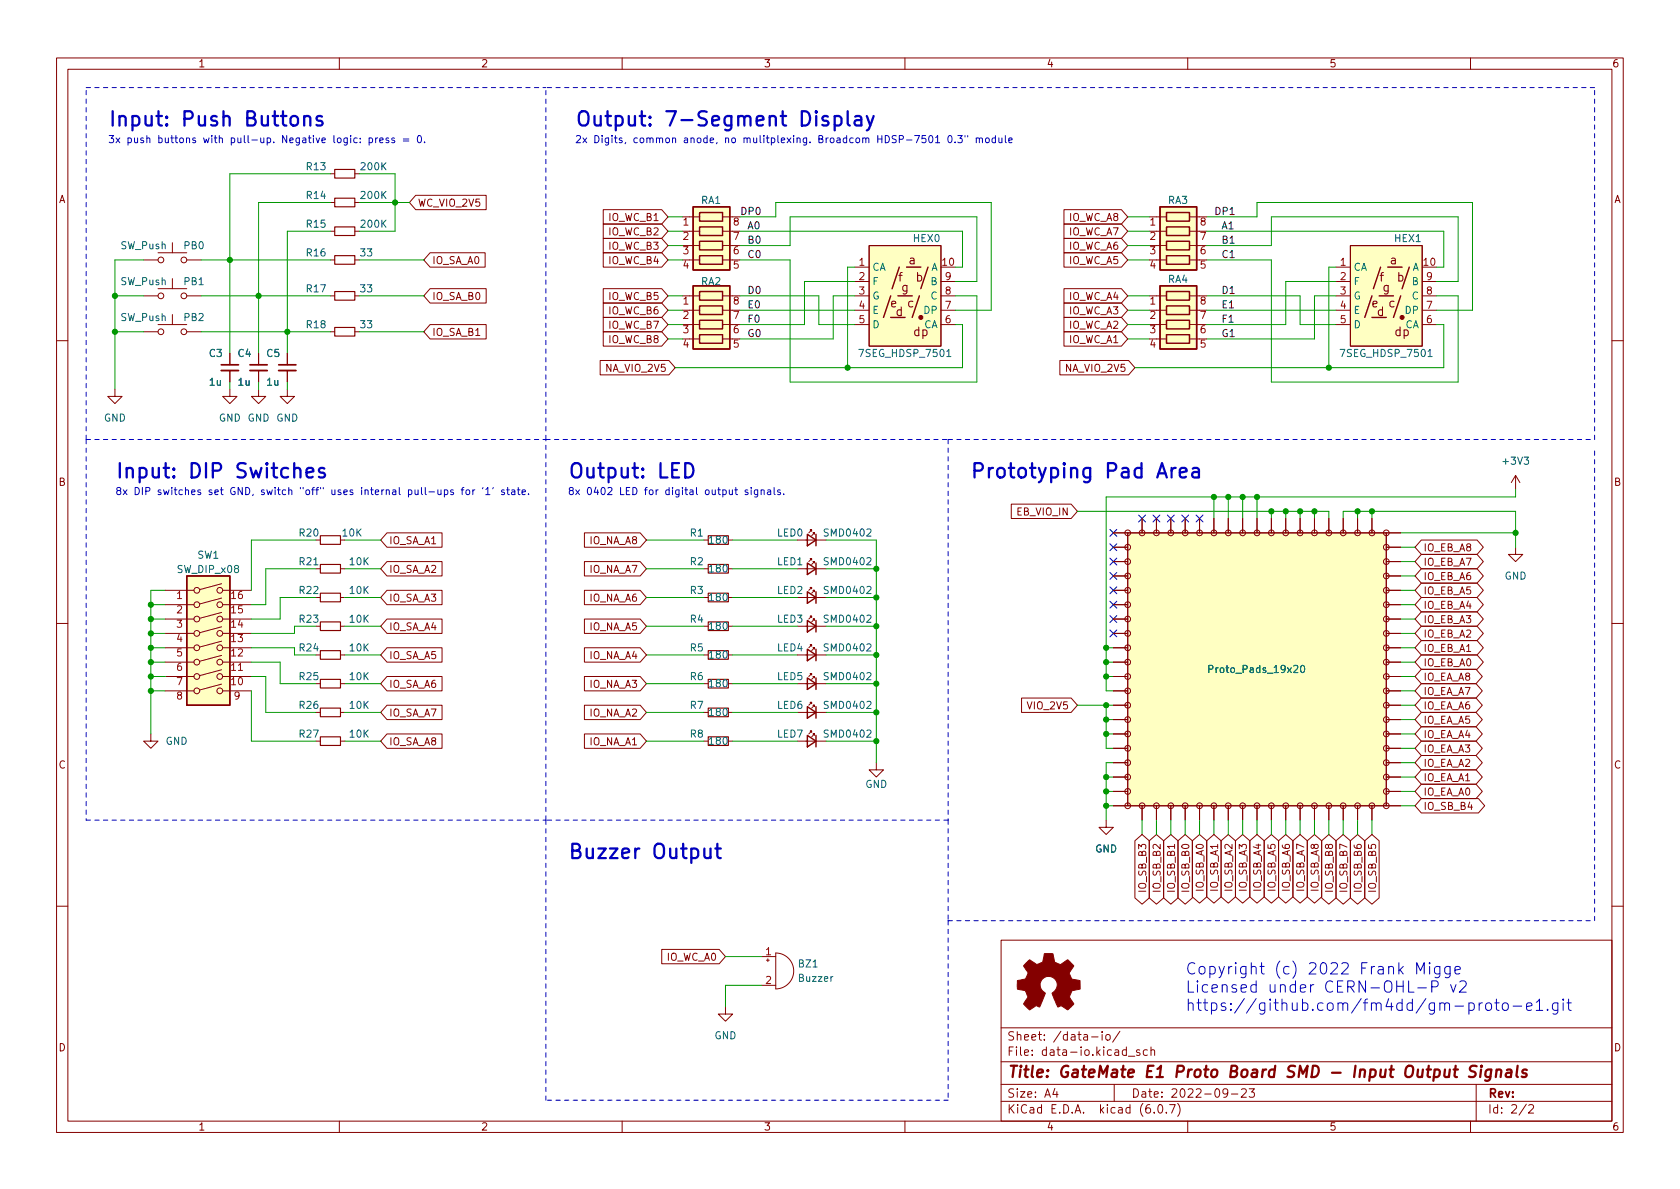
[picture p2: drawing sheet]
<svg xmlns="http://www.w3.org/2000/svg" width="297mm" height="210mm" viewBox="0 0 297 210" stroke-linecap="round" stroke-linejoin="round" font-family="sans-serif">
<g fill="none" stroke="#840000" stroke-width=".18">
<path d="M10 10.2h277v190.1h-277zM12 12.2h273v186.1h-273zM60 10.2v2M110 10.2v2M160 10.2v2M210 10.2v2M260 10.2v2M58.4 30.7h.8M58.4 35.8h.8M62.7 30.7h.8M62.7 35.8h.8M73.5 34.5h12.5v2.6h-12.5l-1.1-1.3z"/>
<path d="M106.7 39.6h10.3l1.1 1.3-1.1 1.3h-10.3zM106.7 37.1h10.3l1.1 1.2-1.1 1.3h-10.3zM121.9 38.3h1.8M127.8 38.3h1.7M188.1 39.6h10.2l1.1 1.3-1.1 1.3h-10.2zM188.1 37.1h10.2l1.1 1.2-1.1 1.3h-10.2zM204.5 38.3h1.7M210.3 38.3h1.8M25.4 46h2.5M25.4 52.3h2.5M25.4 58.7h2.5M27.9 57.4h5.1"/>
<path d="M27.9 44.7h5.1M27.9 51h5.1M30.5 42.9v1.8M30.5 49.3v1.7M30.5 55.6v1.8M33 46h2.6M33 52.3h2.6M33 58.7h2.6M58.4 46h.8M58.4 40.9h.8M58.4 52.3h.8M58.4 58.7h.8"/>
<path d="M62.7 46h.8M62.7 40.9h.8M62.7 52.3h.8M62.7 58.7h.8M76 44.7h9.8v2.5h-9.8l-1.1-1.2zM76 51h10v2.6h-10l-1.1-1.3zM76 57.4h10v2.5h-10l-1.1-1.2zM106.7 44.7h10.3l1.1 1.3-1.1 1.2h-10.3zM106.7 58.7h10.3l1.1 1.2-1.1 1.3h-10.3zM106.7 53.6h10.3l1.1 1.3-1.1 1.2h-10.3zM106.7 42.2h10.3l1.1 1.2-1.1 1.3h-10.3zM106.7 56.1h10.3l1.1 1.3-1.1 1.3h-10.3z"/>
<path d="M106.7 51h10.3l1.1 1.3-1.1 1.3h-10.3zM121.9 46h1.8M121.9 43.4h1.8M121.9 40.9h1.8M121.9 59.9h1.8M121.9 57.4h1.8M121.9 54.9h1.8M121.9 52.3h1.8M127.8 46h1.7M127.8 43.4h1.7M127.8 40.9h1.7M127.8 59.9h1.7"/>
<path d="M127.8 57.4h1.7M127.8 54.9h1.7M127.8 52.3h1.7M151.1 57.4h2.6M151.1 54.9h2.6M151.1 52.3h2.6M151.1 47.2h2.6M151.1 49.8h2.6M153.7 43.4h12.7v17.8h-12.7zM166.4 57.4h2.5M166.4 54.9h2.5M166.4 52.3h2.5"/>
<path d="M166.4 49.8h2.5M188.1 44.7h10.2l1.1 1.3-1.1 1.2h-10.2zM188.1 53.6h10.2l1.1 1.3-1.1 1.2h-10.2zM188.1 42.2h10.2l1.1 1.2-1.1 1.3h-10.2zM188.1 51h10.2l1.1 1.3-1.1 1.3h-10.2zM188.1 56.1h10.2l1.1 1.3-1.1 1.3h-10.2zM188.1 58.7h10.2l1.1 1.2-1.1 1.3h-10.2zM204.5 46h1.7M204.5 43.4h1.7M204.5 40.9h1.7M204.5 59.9h1.7M204.5 57.4h1.7"/>
<path d="M204.5 54.9h1.7M204.5 52.3h1.7M210.3 46h1.8M210.3 43.4h1.8M210.3 40.9h1.8M210.3 59.9h1.8M210.3 57.4h1.8M210.3 54.9h1.8M210.3 52.3h1.8M236.2 57.4h2.6M236.2 54.9h2.6M236.2 52.3h2.6"/>
<path d="M236.2 47.2h2.6M236.2 49.8h2.6M238.8 43.4h12.7v17.8h-12.7zM251.5 57.4h2.5M251.5 54.9h2.5M251.5 52.3h2.5M251.5 49.8h2.5M10 60.2h2M20.3 68.8v1.3h1.3l-1.3 1.3-1.3-1.3h1.3M40.6 68.8v1.3h1.3l-1.3 1.3-1.2-1.3h1.2M40.6 62.5v2M40.6 65.5v2.1"/>
<path d="M45.7 68.8v1.3h1.3l-1.3 1.3-1.3-1.3h1.3M45.7 62.5v2M45.7 65.5v2.1M50.8 68.8v1.3h1.3l-1.3 1.3-1.3-1.3h1.3M50.8 62.5v2M50.8 65.5v2.1M106.1 63.7h12.2l1.1 1.3-1.1 1.3h-12.2zM187.4 63.7h12.1l1.2 1.3-1.2 1.3h-12.1zM285 60.2h2M68.4 94.2h9.8v2.6h-9.8l-1.1-1.3zM68.4 99.3h9.8v2.5h-9.8l-1.1-1.2zM103.3 99.3h9.9l1.1 1.3-1.1 1.2h-9.9z"/>
<path d="M103.3 94.2h9.9l1.1 1.3-1.1 1.3h-9.9zM124.5 95.5h.7M128.8 95.5h.7M141 95.5h5M143.5 94v-.3h-.2h.2l-.5 .5M143.5 99.1v-.3h-.2h.2l-.5 .5M144 94.5v-.3h-.2h.2l-.5 .5M144 99.6v-.3h-.2h.2l-.5 .5M178.8 89.1h10.6l1.1 1.3-1.1 1.3h-10.6zM196.8 99.3h2.6M196.8 96.8h2.6M196.8 94.2h2.6"/>
<path d="M199.4 94.2h45.7v48.3h-45.7zM201.9 91.7v2.5M204.5 91.7v2.5M207 91.7v2.5M209.5 91.7v2.5M212.1 91.7v2.5M214.6 91.7v2.5M217.2 91.7v2.5M219.7 91.7v2.5M222.2 91.7v2.5M224.8 91.7v2.5M227.3 91.7v2.5"/>
<path d="M229.9 91.7v2.5M232.4 91.7v2.5M234.9 91.7v2.5M237.5 91.7v2.5M240 91.7v2.5M242.6 91.7v2.5M245.1 99.3h2.5M245.1 96.8h2.5M245.1 94.2h2.5M251.3 98h9.9l1.1 1.3-1.1 1.3h-9.9l-1.1-1.3zM251.3 95.5h9.9l1.1 1.3-1.1 1.2h-9.9l-1.1-1.2zM268 96.8v1.2h1.2l-1.2 1.3-1.3-1.3h1.3"/>
<path d="M268 84.1l-.8 1.2M268 84.1v2.5M268 84.1l.7 1.2M10 110.2h2M29.2 119.6h5.1M29.2 117.1h5.1M29.2 114.5h5.1M29.2 112h5.1M29.2 109.5h5.1M29.2 106.9h5.1M29.2 104.4h5.1M39.2 118.4l-3.9 1.1"/>
<path d="M39.2 115.9l-3.9 1M39.2 113.4l-3.9 1M39.2 110.8l-3.9 1.1M39.2 108.3l-3.9 1M39.2 105.8l-3.9 1M39.2 103.2l-3.9 1.1M39.4 119.6h5M39.4 117.1h5M39.4 114.5h5M39.4 112h5M39.4 109.5h5M39.4 106.9h5"/>
<path d="M39.4 104.4h5M55.9 115.8h.7M55.9 105.7h.7M55.9 100.6h.7M60.2 115.8h.8M60.2 105.7h.8M60.2 110.7h.8M60.2 100.6h.8M68.4 119.6h9.8v2.6h-9.8l-1.1-1.3zM68.4 114.5h9.8v2.6h-9.8l-1.1-1.3zM68.4 109.5h9.8v2.5h-9.8l-1.1-1.3zM68.4 104.4h9.8v2.5h-9.8l-1.1-1.2z"/>
<path d="M103.3 114.5h9.9l1.1 1.3-1.1 1.3h-9.9zM103.3 104.4h9.9l1.1 1.3-1.1 1.2h-9.9zM103.3 109.5h9.9l1.1 1.2-1.1 1.3h-9.9zM103.3 119.6h9.9l1.1 1.3-1.1 1.3h-9.9zM124.5 115.8h.7M124.5 105.7h.7M124.5 110.7h.7M124.5 100.6h.7M128.8 115.8h.7M128.8 105.7h.7M128.8 110.7h.7M128.8 100.6h.7"/>
<path d="M141 115.8h5M141 105.7h5M141 110.7h5M141 100.6h5M143.5 114.3v-.3h-.2h.2l-.5 .5M143.5 119.4v-.3h-.2h.2l-.5 .5M143.5 104.1v-.2h-.2h.2l-.5 .5M143.5 109.2v-.2h-.2h.2l-.5 .5M144 114.8v-.3h-.2h.2l-.5 .6M144 119.9v-.3h-.2h.2l-.5 .5M144 104.6v-.2h-.2h.2l-.5 .5M144 109.7v-.2h-.2h.2l-.5 .5"/>
<path d="M196.8 119.6h2.6M196.8 117.1h2.6M196.8 114.5h2.6M196.8 112h2.6M196.8 109.5h2.6M196.8 106.9h2.6M196.8 104.4h2.6M196.8 101.8h2.6M245.1 119.6h2.5M245.1 117.1h2.5M245.1 114.5h2.5M245.1 112h2.5"/>
<path d="M245.1 109.5h2.5M245.1 106.9h2.5M245.1 104.4h2.5M245.1 101.8h2.5M251.3 100.6h9.9l1.1 1.2-1.1 1.3h-9.9l-1.1-1.3zM251.3 105.7h9.9l1.1 1.2-1.1 1.3h-9.9l-1.1-1.3zM251.3 103.1h9.9l1.1 1.3-1.1 1.3h-9.9l-1.1-1.3zM251.3 115.8h9.9l1.1 1.3-1.1 1.3h-9.9l-1.1-1.3zM251.3 110.7h9.9l1.1 1.3-1.1 1.3h-9.9l-1.1-1.3zM251.3 118.4h9.7l1.1 1.2-1.1 1.3h-9.7l-1.1-1.3zM251.3 113.3h9.9l1.1 1.2-1.1 1.3h-9.9l-1.1-1.3zM251.3 108.2h9.9l1.1 1.3-1.1 1.2h-9.9l-1.1-1.2z"/>
<path d="M285 110.2h2M26.7 129.8v1.3h-1.3l1.3 1.2 1.2-1.2h-1.2M29.2 122.2h5.1M39.2 121l-3.9 1M39.4 122.2h5M55.9 131.1h.7M60.2 131.1h.8M60.2 126h.8M60.2 120.9h.8M68.4 129.8h9.8v2.5h-9.8l-1.1-1.2zM68.4 124.7h9.8v2.5h-9.8l-1.1-1.2zM103.3 129.8h9.9l1.1 1.3-1.1 1.2h-9.9z"/>
<path d="M103.3 124.7h9.9l1.1 1.3-1.1 1.2h-9.9zM124.5 131.1h.7M124.5 126h.7M124.5 120.9h.7M128.8 131.1h.7M128.8 126h.7M128.8 120.9h.7M141 131.1h5M141 126h5M141 120.9h5M143.5 129.5v-.2h-.2h.2l-.5 .5M143.5 124.5v-.3h-.2h.2l-.5 .5"/>
<path d="M144 130v-.2h-.2h.2l-.5 .5M144 125v-.3h-.2h.2l-.5 .5M154.9 134.9v1.2h1.3l-1.3 1.3-1.2-1.3h1.2M180.6 123.4h8.8l1.1 1.3-1.1 1.3h-8.8zM196.8 139.9h2.6M196.8 137.4h2.6M196.8 134.9h2.6M196.8 122.2h2.6M196.8 132.3h2.6M196.8 124.7h2.6M196.8 127.2h2.6M196.8 129.8h2.6"/>
<path d="M245.1 139.9h2.5M245.1 137.4h2.5M245.1 134.9h2.5M245.1 122.2h2.5M245.1 132.3h2.5M245.1 124.7h2.5M245.1 127.2h2.5M245.1 129.8h2.5M251.3 120.9h9.7l1.1 1.3-1.1 1.2h-9.7l-1.1-1.2zM251.3 131.1h9.7l1.1 1.2-1.1 1.3h-9.7l-1.1-1.3zM251.3 126h9.7l1.1 1.2-1.1 1.3h-9.7l-1.1-1.3zM251.3 136.1h9.7l1.1 1.3-1.1 1.3h-9.7l-1.1-1.3z"/>
<path d="M251.3 123.4h9.7l1.1 1.3-1.1 1.3h-9.7l-1.1-1.3zM251.3 133.6h9.7l1.1 1.3-1.1 1.2h-9.7l-1.1-1.2zM251.3 128.5h9.7l1.1 1.3-1.1 1.3h-9.7l-1.1-1.3zM251.3 138.7h9.7l1.1 1.2-1.1 1.3h-9.7l-1.1-1.3zM195.6 145v1.3h1.2l-1.2 1.3-1.3-1.3h1.3M196.8 142.5h2.6M200.7 148.7l1.2-1.1 1.3 1.1v10.1l-1.3 1.1-1.2-1.1zM201.9 142.5v2.5M203.2 148.7l1.3-1.1 1.2 1.1v10.1l-1.2 1.1-1.3-1.1zM204.5 142.5v2.5M205.7 148.7l1.3-1.1 1.3 1.1v10.1l-1.3 1.1-1.3-1.1zM207 142.5v2.5"/>
<path d="M208.3 148.7l1.2-1.1 1.3 1.1v10.1l-1.3 1.1-1.2-1.1zM209.5 142.5v2.5M210.8 148.7l1.3-1.1 1.3 1.1v9.9l-1.3 1.1-1.3-1.1zM212.1 142.5v2.5M213.4 148.7l1.2-1.1 1.3 1.1v9.9l-1.3 1.1-1.2-1.1zM214.6 142.5v2.5M215.9 148.7l1.3-1.1 1.2 1.1v9.9l-1.2 1.1-1.3-1.1zM217.2 142.5v2.5M218.4 148.7l1.3-1.1 1.3 1.1v9.9l-1.3 1.1-1.3-1.1zM219.7 142.5v2.5M221 148.7l1.2-1.1 1.3 1.1v9.9l-1.3 1.1-1.2-1.1zM222.2 142.5v2.5"/>
<path d="M223.5 148.7l1.3-1.1 1.3 1.1v9.9l-1.3 1.1-1.3-1.1zM224.8 142.5v2.5M226.1 148.7l1.2-1.1 1.3 1.1v9.9l-1.3 1.1-1.2-1.1zM227.3 142.5v2.5M228.6 148.7l1.3-1.1 1.2 1.1v9.9l-1.2 1.1-1.3-1.1zM229.9 142.5v2.5M231.1 148.7l1.3-1.1 1.3 1.1v9.9l-1.3 1.1-1.3-1.1zM232.4 142.5v2.5M233.7 148.7l1.2-1.1 1.3 1.1v10.1l-1.3 1.1-1.2-1.1zM234.9 142.5v2.5M236.2 148.7l1.3-1.1 1.3 1.1v10.1l-1.3 1.1-1.3-1.1zM237.5 142.5v2.5"/>
<path d="M238.8 148.7l1.2-1.1 1.3 1.1v10.1l-1.3 1.1-1.2-1.1zM240 142.5v2.5M241.3 148.7l1.3-1.1 1.2 1.1v10.1l-1.2 1.1-1.3-1.1zM242.6 142.5v2.5M245.1 142.5h2.5M251.3 141.2h10.1l1.1 1.3-1.1 1.3h-10.1l-1.1-1.3zM10 160.2h2M117 167.9h10.2l1.1 1.3-1.1 1.2h-10.2zM128.3 178v1.3h1.2l-1.2 1.3-1.3-1.3h1.3M134.6 169.2h2.6M134.6 174.2h2.6M135.5 169.8h.5"/>
<path d="M135.8 169.5v.5M137.2 168.5a3.2 3.2 0 0 1 3.1 3.2 3.2 3.2 0 0 1-3.1 3.2zM177 166.3h108v32h-108zM285 160.2h2M60 198.3v2M110 198.3v2M160 198.3v2M177 194.8h108M177 191.8h108M177 187.8h108M177 181.8h108M186.5 192.5l-.4 1h1"/>
<path d="M186.9 193v1M193 183.4h1.1M194.9 182.4v.2M194.9 182.9v1M195.6 183.1l.2-.2 .4 .2 .1 .5-.2 .3h-.3l-.2-.1zM197 191.8v3M198 182.4l-1.3 1.9M199.5 186.8h1.1M201.5 185.7l-.4-.1-.2 .2 .1 .3 .5 .1v.4h-.6M202.9 185.7l-.5-.1-.3 .3v.4l.2 .3h.6M203.5 185.8l.2-.2 .4 .1v.9M203.5 185.1v1.5"/>
<path d="M204.1 196.7v.1M204.9 195.4l.2-.1a.81 .81 0 0 1 .6 .7 .81 .81 0 0 1-.3 .8h-.2a.81 .81 0 0 1-.6-.6 .81 .81 0 0 1 .3-.8zM206.2 196.7v.1M206.8 195.3h1l-.7 1.5M208.2 195.1a1.72 1.72 0 0 1 0 2.3M210 198.3v2M217.1 193.2l-.3 .3h-.3l-.3-.3 .2-.6 .4-.1 .2 .2a.99 .99 0 0 1-.4 1.3h-.2M217.7 193.5h1.2M219.5 192.7l.6-.2 .2 .2 .1 .3-1 1h1M220.9 192.5h.9l-.5 .6 .4 .1v.7l-.2 .1h-.4l-.2-.1M260 198.3v2M261 191.8v6.5"/>
<path d="M269.9 195.3l-1.3 1.9M270.3 195.5l.6-.2 .2 .2 .1 .3-1 1h1"/>
<circle cx="28.4" cy="58.7" r=".51"/>
<circle cx="28.4" cy="46" r=".51"/>
<circle cx="28.4" cy="52.3" r=".51"/>
<circle cx="32.5" cy="58.7" r=".51"/>
<circle cx="32.5" cy="46" r=".51"/>
<circle cx="32.5" cy="52.3" r=".51"/>
<circle cx="199.4" cy="99.3" r=".51"/>
<circle cx="199.4" cy="96.8" r=".51"/>
<circle cx="199.4" cy="94.2" r=".51"/>
<circle cx="201.9" cy="94.2" r=".51"/>
<circle cx="204.5" cy="94.2" r=".51"/>
<circle cx="207" cy="94.2" r=".51"/>
<circle cx="209.6" cy="94.2" r=".51"/>
<circle cx="212.1" cy="94.2" r=".51"/>
<circle cx="214.6" cy="94.2" r=".51"/>
<circle cx="217.2" cy="94.2" r=".51"/>
<circle cx="219.7" cy="94.2" r=".51"/>
<circle cx="222.3" cy="94.2" r=".51"/>
<circle cx="224.8" cy="94.2" r=".51"/>
<circle cx="227.3" cy="94.2" r=".51"/>
<circle cx="229.9" cy="94.2" r=".51"/>
<circle cx="232.4" cy="94.2" r=".51"/>
<circle cx="235" cy="94.2" r=".51"/>
<circle cx="237.5" cy="94.2" r=".51"/>
<circle cx="240" cy="94.2" r=".51"/>
<circle cx="242.6" cy="94.2" r=".51"/>
<circle cx="245.1" cy="99.3" r=".51"/>
<circle cx="245.1" cy="94.2" r=".51"/>
<circle cx="245.1" cy="96.8" r=".51"/>
<circle cx="34.8" cy="112" r=".51"/>
<circle cx="34.8" cy="119.6" r=".51"/>
<circle cx="34.8" cy="117.1" r=".51"/>
<circle cx="34.8" cy="114.5" r=".51"/>
<circle cx="34.8" cy="109.5" r=".51"/>
<circle cx="34.8" cy="106.9" r=".51"/>
<circle cx="34.8" cy="104.4" r=".51"/>
<circle cx="38.9" cy="119.6" r=".51"/>
<circle cx="38.9" cy="114.5" r=".51"/>
<circle cx="38.9" cy="104.4" r=".51"/>
<circle cx="38.9" cy="112" r=".51"/>
<circle cx="38.9" cy="109.5" r=".51"/>
<circle cx="38.9" cy="117.1" r=".51"/>
<circle cx="38.9" cy="106.9" r=".51"/>
<circle cx="199.4" cy="109.5" r=".51"/>
<circle cx="199.4" cy="119.6" r=".51"/>
<circle cx="199.4" cy="117.1" r=".51"/>
<circle cx="199.4" cy="112" r=".51"/>
<circle cx="199.4" cy="101.8" r=".51"/>
<circle cx="199.4" cy="114.5" r=".51"/>
<circle cx="199.4" cy="106.9" r=".51"/>
<circle cx="199.4" cy="104.4" r=".51"/>
<circle cx="245.1" cy="114.5" r=".51"/>
<circle cx="245.1" cy="119.6" r=".51"/>
<circle cx="245.1" cy="117.1" r=".51"/>
<circle cx="245.1" cy="106.9" r=".51"/>
<circle cx="245.1" cy="112" r=".51"/>
<circle cx="245.1" cy="101.8" r=".51"/>
<circle cx="245.1" cy="104.4" r=".51"/>
<circle cx="245.1" cy="109.5" r=".51"/>
<circle cx="34.8" cy="122.2" r=".51"/>
<circle cx="38.9" cy="122.2" r=".51"/>
<circle cx="199.4" cy="122.2" r=".51"/>
<circle cx="199.4" cy="124.7" r=".51"/>
<circle cx="199.4" cy="127.2" r=".51"/>
<circle cx="199.4" cy="134.9" r=".51"/>
<circle cx="199.4" cy="132.3" r=".51"/>
<circle cx="199.4" cy="137.4" r=".51"/>
<circle cx="199.4" cy="139.9" r=".51"/>
<circle cx="199.4" cy="129.8" r=".51"/>
<circle cx="245.1" cy="124.7" r=".51"/>
<circle cx="245.1" cy="122.2" r=".51"/>
<circle cx="245.1" cy="127.2" r=".51"/>
<circle cx="245.1" cy="132.3" r=".51"/>
<circle cx="245.1" cy="139.9" r=".51"/>
<circle cx="245.1" cy="129.8" r=".51"/>
<circle cx="245.1" cy="137.4" r=".51"/>
<circle cx="245.1" cy="134.9" r=".51"/>
<circle cx="199.4" cy="142.5" r=".51"/>
<circle cx="201.9" cy="142.5" r=".51"/>
<circle cx="204.5" cy="142.5" r=".51"/>
<circle cx="207" cy="142.5" r=".51"/>
<circle cx="209.6" cy="142.5" r=".51"/>
<circle cx="212.1" cy="142.5" r=".51"/>
<circle cx="214.6" cy="142.5" r=".51"/>
<circle cx="217.2" cy="142.5" r=".51"/>
<circle cx="219.7" cy="142.5" r=".51"/>
<circle cx="222.3" cy="142.5" r=".51"/>
<circle cx="224.8" cy="142.5" r=".51"/>
<circle cx="227.3" cy="142.5" r=".51"/>
<circle cx="229.9" cy="142.5" r=".51"/>
<circle cx="232.4" cy="142.5" r=".51"/>
<circle cx="235" cy="142.5" r=".51"/>
<circle cx="237.5" cy="142.5" r=".51"/>
<circle cx="240" cy="142.5" r=".51"/>
<circle cx="242.6" cy="142.5" r=".51"/>
<circle cx="245.1" cy="142.5" r=".51"/>
</g>
<g fill="none" stroke="#840000" stroke-width=".4">
<path d="M257 189.1h.8M257.4 188.5l-.2 1.7v.2l.4 .1M261.1 188.6a.85 .85 0 0 0-1.1 .1 .44 .44 0 0 0 .2 .7l.4 .1a.49 .49 0 0 1 .3 .5 .49 .49 0 0 1-.4 .5l-.8-.1M261.9 189.1l-.2 1.4M262 188.5l-.2 .1 .1 .1 .1-.1v-.1l-.1 .2M263.7 189.2a.66 .66 0 0 0-1 .3l-.1 .6 .2 .3 .1 .1 .6-.1M263.7 189.1l-.2 1.6a.6 .6 0 0 1-.9 .3M264.6 189.3a.49 .49 0 0 1 .9 .1l-.2 1.1M264.6 189.1l-.1 1.4M266.4 189.2l.2-.1 .6 .1-.1 1.3M267.2 189.6l-.6 .1a.4 .4 0 0 0-.4 .3 .4 .4 0 0 0 .3 .5l.6-.1M268.3 188.5l-.2 1.7 .3 .3"/>
<path d="M270 189.2a.49 .49 0 0 0-.8 .3l.2 .3 .5 .1v.2l-.1 .3-.2 .1-.6-.1"/>
</g>
<g fill="#ffffc2" stroke="#ffffc2" stroke-width=".18">
<path d="M122.6 36.6h6.4v11.1h-6.4z"/>
<path d="M122.6 50.5h6.4v11.2h-6.4z"/>
<path d="M199.4 94.2h45.7v48.3h-45.7z"/>
<path d="M205.1 36.6h6.5v11.1h-6.5z"/>
<path d="M238.8 43.4h12.7v17.8h-12.7z"/>
<path d="M205.1 50.5h6.5v11.2h-6.5z"/>
<path d="M33 101.8h7.6v22.9h-7.6z"/>
<path d="M153.7 43.4h12.7v17.8h-12.7z"/>
</g>
<g fill="none" stroke="#840000" stroke-width=".25">
<path d="M122.6 36.6h6.4v11.1h-6.4zM123.7 37.6h4.1v1.5h-4.1zM205.1 36.6h6.5v11.1h-6.5zM206.2 37.6h4.1v1.5h-4.1zM122.6 50.5h6.4v11.2h-6.4zM123.7 45.2h4.1v1.5h-4.1zM123.7 42.7h4.1v1.5h-4.1zM123.7 40.1h4.1v1.6h-4.1zM123.7 59.2h4.1v1.5h-4.1zM123.7 56.6h4.1v1.6h-4.1zM123.7 54.1h4.1v1.5h-4.1zM123.7 51.6h4.1v1.5h-4.1z"/>
<path d="M157.5 56.1h2.5M157.5 52.3l-1.3 3.8M158.7 52.3h2.6M159 47.2l-1.3 3.8M160.3 47.2h2.5M162.6 52.3l-1.3 3.8M164.1 47.2l-1.3 3.8M205.1 50.5h6.5v11.2h-6.5zM206.2 45.2h4.1v1.5h-4.1zM206.2 42.7h4.1v1.5h-4.1zM206.2 40.1h4.1v1.6h-4.1zM206.2 59.2h4.1v1.5h-4.1z"/>
<path d="M206.2 56.6h4.1v1.6h-4.1zM206.2 54.1h4.1v1.5h-4.1zM206.2 51.6h4.1v1.5h-4.1zM242.6 52.3l-1.3 3.8M242.6 56.1h2.5M243.8 52.3h2.6M244.1 47.2l-1.3 3.8M245.4 47.2h2.5M247.6 52.3l-1.2 3.8M249.2 47.2l-1.3 3.8M142.7 94.5l1.6 1-1.6 1zM142.7 99.6l1.6 1-1.6 1z"/>
<path d="M144.3 94.5v2M144.3 99.6v2M33 101.8h7.6v22.9h-7.6zM142.7 114.8l1.6 1-1.6 1zM142.7 119.9l1.6 1-1.6 1zM142.7 104.6l1.6 1.1-1.6 1zM142.7 109.7l1.6 1-1.6 1.1zM144.3 104.6v2.1M144.3 109.7v2.1M144.3 114.8v2M144.3 119.9v2M142.7 130l1.6 1.1-1.6 1z"/>
<path d="M142.7 125l1.6 1-1.6 1zM144.3 125v2M144.3 130v2.1"/>
</g>
<g fill="none" stroke="#840000" stroke-width=".2">
<path d="M59.2 30h3.5v1.5h-3.5zM59.2 35h3.5v1.6h-3.5zM59.2 57.9h3.5v1.5h-3.5zM59.2 45.2h3.5v1.5h-3.5zM59.2 51.6h3.5v1.5h-3.5zM59.2 40.1h3.5v1.6h-3.5zM56.6 99.8h3.6v1.5h-3.6zM56.6 94.7h3.6v1.6h-3.6zM125.2 94.7h3.6v1.6h-3.6zM125.2 99.8h3.6v1.5h-3.6zM56.6 104.9h3.6v1.5h-3.6zM56.6 110h3.6v1.5h-3.6z"/>
<path d="M56.6 115.1h3.6v1.5h-3.6zM125.2 110h3.6v1.5h-3.6zM125.2 104.9h3.6v1.5h-3.6zM125.2 115.1h3.6v1.5h-3.6zM56.6 120.1h3.6v1.6h-3.6zM56.6 125.2h3.6v1.5h-3.6zM56.6 130.3h3.6v1.5h-3.6zM125.2 125.2h3.6v1.5h-3.6zM125.2 120.1h3.6v1.6h-3.6zM125.2 130.3h3.6v1.5h-3.6z"/>
</g>
<path d="M167.4 63.1h.7M252.5 63.1h.7M213.7 118.3h.6l.2-.2-.1-.3-.7-.1v1.2M230.1 117.8l.2-.1a.68 .68 0 0 1 .4 .6 .68 .68 0 0 1-.4 .6l-.2-.1-.2-.4z" fill="none" stroke="#006464" stroke-width=".18"/>
<path d="M39.1 65.5h3.1M44.2 65.5h3M49.3 65.5h3" fill="none" stroke="#840000" stroke-width=".33"/>
<path d="M39.1 64.5h3.1M44.2 64.5h3M49.3 64.5h3" fill="none" stroke="#840000" stroke-width=".3"/>
<g fill="#840000" stroke="#840000" stroke-width=".18">
<path d="M181.5 170.2l.6-.5 .8 .6a.62 .62 0 0 0 1 0l.2-.1a1.62 1.62 0 0 0 .5-1.3l.1-.3 1.5 .1 .1 .7a.74 .74 0 0 0 .7 1l.5 .2 1.3-.9 1 1.1-.4 .6a.75 .75 0 0 0-.1 1.2l.2 .5 1.5 .3v1.5l-1.4 .3-.1 .1a1.23 1.23 0 0 0-.3 1.2l.7 1-.1 .2-1 .9-.8-.6a.54 .54 0 0 0-.9 .1l-1.1-2.4a2.33 2.33 0 0 0 .9-1.9 1.54 1.54 0 0 0-2.5-.7 1.54 1.54 0 0 0 .4 2.5l-1 2.5a.69 .69 0 0 0-1.1 .1l-.7 .4-1-1.1 .8-1.2-.3-.5a.71 .71 0 0 0-.9-.7l-.7-.2v-1.5l.4-.1a1.11 1.11 0 0 0 1.3-.7 .72 .72 0 0 0-.2-1.2l-.4-.6z"/>
<circle cx="247.9" cy="56.1" r=".36"/>
<circle cx="162.8" cy="56.1" r=".36"/>
</g>
<g fill="none" stroke="#0000c2" stroke-width=".18">
<path d="M63.2 24.5l-.4-.1-.3 .2 .2 .6h.5M63.7 25.1v.1M63.7 24.5v.1M65.3 24.5l.3-.1 .3 .2-.1 .6h-.5M65.3 24.4v1.3M66.4 24.4v.8M66.8 24.4l-.4 .2M67.1 24.8l.6-.1v-.2l-.4-.1-.2 .2 .1 .6h.5M68.7 24.5l-.3-.1-.2 .2 .1 .2 .4 .1v.3h-.5M69.7 24.5l-.3-.1-.1 .2v.2l.4 .1v.3h-.4M71.3 24.6h1M71.3 24.9h1"/>
<path d="M73.9 24.1l.2-.1a.68 .68 0 0 1 .4 .6 .68 .68 0 0 1-.4 .6l-.2-.1-.1-.3zM75.1 25.1v.1M164.3 24.1l.2-.1a.68 .68 0 0 1 .5 .6 .68 .68 0 0 1-.5 .6l-.2-.1-.1-.3zM165.4 24.3l.4-.3v1.2M165.4 25.2h.7M167.8 24h.1a.68 .68 0 0 1 .4 .6 .68 .68 0 0 1-.4 .6 .84 .84 0 0 1-.1-1.2zM168.9 25.1v.1M169.3 24h.8l-.4 .5 .4 .1v.5l-.2 .1-.6-.1M170.6 24v.2M171.1 24v.2M172.6 24.5l.2-.1 .3 .1 .1 .7M172.6 24.4v.8"/>
<path d="M173.2 24.6l.1-.2 .3 .1 .1 .7M174.4 24.5l.3-.1 .2 .2v.4l-.2 .2h-.3l-.2-.2zM176 24.5l-.4-.1-.2 .2 .1 .6h.5M176 24v1.2M176.6 24.4l.1 .8h.3l.2-.1M177.2 24.4v.8M177.8 24v1.1l.1 .1M178.4 24.8l.6-.1-.1-.2-.4-.1-.1 .2v.6h.5M77.4 86.6l.1 .8 .3 .1 .2-.2M78 86.6v.9M78.6 86.7l.3-.1 .3 .3-.1 .5h-.5M78.6 86.6v1.3"/>
<path d="M80.1 86.7l-.3-.1-.1 .2v.2l.4 .1v.3h-.4M81.5 86.6h.5M82 86.2l-.3 .2v1.1M82.4 86.7l.2-.1 .4 .1v.5l-.1 .2-.3 .1-.2-.2zM83.6 86.6v.9M84 86.6l-.4 .3M85.4 86.2l-.1 .2M85.9 86.6l.4-.4v1.3M85.9 87.5h.7M87.2 86.2l-.1 .2M89.2 86.7l-.3-.1-.2 .2v.2l.5 .1v.3h-.5M89.6 86.6h.5"/>
<path d="M89.8 86.2v1.1l.3 .2M90.5 86.7h.5v.8M91 86.9l-.4 .1-.2 .2 .2 .3 .4-.1M91.5 86.6h.4M91.6 86.2v1.1l.3 .2M92.3 87l.6-.1-.1-.2-.3-.1-.2 .2 .1 .6h.4M93.5 87.3v.2M132.2 86.7l-.3-.1-.2 .2 .1 .2 .4 .1v.3h-.5M132.8 86.2v.1M132.8 86.6v.9M134 86.6v1.1l-.3 .2-.3-.1M134 86.7l-.4-.1-.2 .3 .1 .5h.5"/>
<path d="M134.6 86.7l.2-.1 .3 .1v.8M134.6 86.6v.9M135.7 86.7h.5l.1 .8M136.3 86.9l-.5 .1-.1 .2 .1 .3 .5-.1M136.9 86.2v1.1l.2 .2M138 86.7l-.3-.1-.2 .2v.2l.5 .1v.3h-.5M138.6 87.3v.2M250.5 172.2v-2l.7 1.5 .6-1.5v2M250.7 174.7h1.5M252.8 170.2l-.1 .1 .1 .1 .1-.1-.1-.1v.2M252.8 170.9v1.3M253.2 174.5h.7a.54 .54 0 0 0 .4-.5 .54 .54 0 0 0-.4-.5h-.7v2"/>
<path d="M254.6 170.9v1.6a.54 .54 0 0 1-.9 .3M254.6 171l-.6-.1-.4 .4v.6l.2 .2 .2 .1 .6-.1M256.4 170.9v1.6a.54 .54 0 0 1-.9 .3M256.4 171l-.6-.1-.4 .4v.6l.2 .2 .2 .1 .6-.1M256.5 174.1l.5 1.4 .4-1.4M257.2 171.6l1-.2-.1-.4-.6-.1-.3 .3 .1 .9 .2 .1 .6-.1M258.1 173.6l.3-.1h.5a.54 .54 0 0 1 .3 .8l-1.2 1.2h1.2M259.7 177.4l.6-.1 .4 .4v.6l-.2 .3-.2 .1-.6-.1M261.5 177.3v1.4M262.1 177.3a.51 .51 0 0 0-.6 .4M262.8 177.5a.54 .54 0 0 1 .5-.2 .54 .54 0 0 1 .4 .4v.6a.54 .54 0 0 1-.5 .4 .54 .54 0 0 1-.5-.4zM264.3 177.3h.8"/>
<path d="M264.6 176.7v1.7l.1 .2 .4 .1M265.8 177.4a.54 .54 0 0 1 .9 .3v.6a.54 .54 0 0 1-.5 .4 .54 .54 0 0 1-.6-.4v-.6zM267.5 177.9h1.6M269.9 178l1-.2-.1-.4-.6-.1-.3 .3 .1 1 .2 .1 .6-.1M271.6 177.2l.6-.5v2M271.6 178.7h1.2M273.6 178.5l.1 .1-.1 .1-.1-.1 .1-.1v.2M275.4 177.3v1.7a.54 .54 0 0 1-.8 .2M275.4 177.4l-.5-.1-.4 .4v.6l.2 .3 .2 .1 .5-.1M276.4 176.7l-.1 .1 .1 .1 .1-.1-.1-.1v.2M276.4 177.3v1.4M277.1 177.3h.7"/>
<path d="M277.3 176.7v1.7l.1 .2 .4 .1"/>
</g>
<g fill="none" stroke="#0000c2" stroke-width=".4">
<path d="M149.9 19.7v2.1l.3 .4M53.8 20.8a.63 .63 0 0 1 1.1 .1v1.3M56.9 20.6l-.6-.1-.3 .4 .1 .3 .8 .3 .1 .2-.1 .4-.2 .1-.7-.1M147.6 20.6l.7-.1 .5 .5v.7l-.3 .4-.2 .1-.7-.1M151.2 20.6l.3-.1 .7 .1 .1 .3v1.3M152.3 21.1l-.8 .1a.5 .5 0 0 0-.4 .5 .5 .5 0 0 0 .4 .5l.8-.1M153.3 20.5l.6 1.7M154.5 20.5l-.9 2.3-.3 .3M54.2 83.6l1.2-.3-.1-.4-.7-.2-.4 .4v1l.1 .2 .3 .1 .7-.1M57.3 82.9l-.6-.2-.3 .4 .1 .4 .8 .2 .2 .3-.2 .3-.2 .1-.7-.1M121.2 81.9a1.34 1.34 0 0 1 1.4 .8 1.34 1.34 0 0 1-.5 1.6l-.9 .1zM208.6 83.6l1.2-.3-.1-.4-.7-.2-.4 .4v1l.1 .2 .3 .1 .7-.1"/>
<path d="M210.9 82.9l.2-.2 .8 .2 .1 .2v1.3M212 83.3l-.9 .2a.5 .5 0 0 0-.3 .5 .5 .5 0 0 0 .3 .4l.9-.1M126.5 150.1h.9M126.8 149.2v2.2l.2 .2 .4 .1"/>
</g>
<g fill="none" stroke="#0000c2" stroke-width=".18" stroke-dasharray=".8 .8">
<path d="M15.2 15.5h81.3M281.9 15.5h-185.4M15.2 77.7h81.3M15.2 77.7v67.3M15.2 77.7v-62.2M96.5 77.7v-62.2M96.5 77.7h71.1M167.6 77.7v67.3M167.6 77.7h114.3M281.9 77.7v-62.2M15.2 145h81.3M96.5 145v-67.3"/>
<path d="M167.6 145v17.8M167.6 145h-71.1M167.6 162.8v31.8M167.6 162.8h114.3M167.6 162.8h.1M281.9 162.8v-83.8M96.5 194.6v-49.6M167.6 194.6h-71.1"/>
</g>
<g fill="none" stroke="#009600" stroke-width=".18">
<path d="M58.4 35.8h-12.7v26.7M58.4 30.7h-17.8v31.8M63.5 35.8h8.9M63.5 30.7h6.3v10.2h-6.3M118.1 38.3h2.5M130.8 38.3h6.4v-2.5h38.1v19.1h-6.4M199.4 38.3h3.8M213.4 38.3h8.8v-2.5h38.1v19.1h-6.3M20.3 52.3h5.1M20.3 58.7h5.1M25.4 46h-5.1v22.8M35.6 52.3h22.8"/>
<path d="M35.6 46h22.8M35.6 58.7h22.8M58.4 40.9h-7.6v21.6M63.5 52.3h11.4M63.5 46h11.4M63.5 58.7h11.4M118.1 54.9h2.5M118.1 52.3h2.5M118.1 57.4h2.5M118.1 59.9h2.5M118.1 40.9h2.5M118.1 43.4h2.5"/>
<path d="M118.1 46h2.5M130.8 54.9h20.3M130.8 52.3h14v5.1h6.3M130.8 46h8.9v21.6h33v-15.3h-3.8M130.8 40.9h39.4v6.3h-1.3M130.8 43.4h8.9v-5.1h33v11.5h-3.8M151.1 52.3h-3.8v7.6h-16.5M151.1 47.2h-1.2v17.8M151.1 49.8h-8.9v7.6h-11.4M168.9 57.4h1.3v7.6h-50.8M199.4 54.9h3.8M199.4 52.3h3.8"/>
<path d="M199.4 57.4h3.8M199.4 59.9h3.8M199.4 40.9h3.8M199.4 43.4h3.8M199.4 46h3.8M213.4 54.9h22.8M213.4 52.3h16.5v5.1h6.3M213.4 46h11.4v21.6h33v-15.3h-3.8M213.4 40.9h41.9v6.3h-1.3M213.4 43.4h11.4v-5.1h33v11.5h-3.8M236.2 49.8h-8.9v7.6h-13.9M236.2 52.3h-3.8v7.6h-19"/>
<path d="M236.2 47.2h-1.3v17.8M254 57.4h1.3v7.6h-54.6M40.6 67.6v1.2M45.7 67.6v1.2M50.8 67.6v1.2M55.9 95.5h-11.5v8.9M61 95.5h6.3M114.3 95.5h10.2M129.5 95.5h11.5M146 95.5h8.9v39.4M190.5 90.4h44.4v1.3M214.6 87.9v3.8"/>
<path d="M217.2 87.9v3.8M219.7 87.9v3.8M222.2 87.9v3.8M224.8 90.4v1.3M227.3 90.4v1.3M229.9 90.4v1.3M232.4 90.4v1.3M237.5 91.7v-1.3h30.5v6.4M240 90.4v1.3M242.6 90.4v1.3M247.6 94.2h20.4M247.6 96.8h2.6"/>
<path d="M247.6 99.3h2.6M268 86.6v1.3h-72.4v34.3h1.2M26.7 114.5h2.5M26.7 117.1h2.5M26.7 119.6h2.5M26.7 109.5h2.5M26.7 112h2.5M26.7 106.9h2.5M29.2 104.4h-2.5v25.4M44.4 119.6h2.6v6.4h8.9M44.4 114.5h7.7v1.3h3.8M44.4 117.1h5.1v3.8h6.4"/>
<path d="M55.9 100.6h-8.9v6.3h-2.6M55.9 105.7h-6.4v3.8h-5.1M55.9 110.7h-3.8v1.3h-7.7M61 100.6h6.3M61 105.7h6.3M61 110.7h6.3M61 115.8h6.3M114.3 100.6h10.2M114.3 105.7h10.2M114.3 110.7h10.2M114.3 115.8h10.2M129.5 100.6h11.5"/>
<path d="M129.5 105.7h11.5M129.5 110.7h11.5M129.5 115.8h11.5M146 100.6h8.9M146 105.7h8.9M146 110.7h8.9M146 115.8h8.9M195.6 114.5h1.2M195.6 117.1h1.2M195.6 119.6h1.2M247.6 114.5h2.6M247.6 117.1h2.6"/>
<path d="M247.6 119.6h2.6M247.6 109.5h2.6M247.6 112h2.6M247.6 106.9h2.6M247.6 101.8h2.6M247.6 104.4h2.6M26.7 122.2h2.5M44.4 122.2v8.9h11.5M61 126h6.3M61 120.9h6.3M61 131.1h6.3M114.3 126h10.2"/>
<path d="M114.3 120.9h10.2M114.3 131.1h10.2M129.5 126h11.5M129.5 120.9h11.5M129.5 131.1h11.5M146 126h8.9M146 120.9h8.9M146 131.1h8.9M190.5 124.7h6.3M195.6 124.7v7.6h1.2M195.6 139.9h1.2M195.6 137.4h1.2"/>
<path d="M195.6 127.2h1.2M195.6 129.8h1.2M196.8 134.9h-1.2v10.1M247.6 139.9h2.6M247.6 122.2h2.6M247.6 137.4h2.6M247.6 127.2h2.6M247.6 129.8h2.6M247.6 124.7h2.6M247.6 132.3h2.6M247.6 134.9h2.6M195.6 142.5h1.2"/>
<path d="M201.9 145v2.6M204.5 145v2.6M207 145v2.6M209.5 145v2.6M212.1 145v2.6M214.6 145v2.6M217.2 145v2.6M219.7 145v2.6M222.2 145v2.6M224.8 145v2.6M227.3 145v2.6M229.9 145v2.6"/>
<path d="M232.4 145v2.6M234.9 145v2.6M237.5 145v2.6M240 145v2.6M242.6 145v2.6M247.6 142.5h2.6M128.3 169.2h6.3M134.6 174.2h-6.3v3.8"/>
</g>
<g fill="none" stroke="#000084" stroke-width=".18">
<path d="M196.2 98.7l1.3 1.2M196.2 96.2l1.3 1.2M196.2 93.6l1.3 1.2M197.5 98.7l-1.3 1.2M197.5 96.2l-1.3 1.2M197.5 93.6l-1.3 1.2M201.3 91.1l1.2 1.2M202.5 91.1l-1.2 1.2M203.9 91.1l1.2 1.2M205.1 91.1l-1.2 1.2M206.4 91.1l1.2 1.2M207.6 91.1l-1.2 1.2"/>
<path d="M208.9 91.1l1.3 1.2M210.2 91.1l-1.3 1.2M211.5 91.1l1.2 1.2M212.7 91.1l-1.2 1.2M196.2 101.2l1.3 1.3M196.2 111.4l1.3 1.2M196.2 106.3l1.3 1.2M196.2 103.8l1.3 1.2M196.2 108.9l1.3 1.2M197.5 106.3l-1.3 1.2M197.5 101.2l-1.3 1.3M197.5 111.4l-1.3 1.2"/>
<path d="M197.5 103.8l-1.3 1.2M197.5 108.9l-1.3 1.2"/>
</g>
<g fill="#009600" stroke="#009600" stroke-width=".18">
<circle cx="154.9" cy="100.6" r=".46"/>
<circle cx="154.9" cy="105.7" r=".46"/>
<circle cx="149.9" cy="65" r=".46"/>
<circle cx="154.9" cy="115.8" r=".46"/>
<circle cx="154.9" cy="126" r=".46"/>
<circle cx="154.9" cy="110.7" r=".46"/>
<circle cx="154.9" cy="131.1" r=".46"/>
<circle cx="154.9" cy="120.9" r=".46"/>
<circle cx="69.8" cy="35.8" r=".46"/>
<circle cx="232.4" cy="90.4" r=".46"/>
<circle cx="229.9" cy="90.4" r=".46"/>
<circle cx="242.6" cy="90.4" r=".46"/>
<circle cx="240" cy="90.4" r=".46"/>
<circle cx="222.2" cy="87.9" r=".46"/>
<circle cx="195.6" cy="117.1" r=".46"/>
<circle cx="195.6" cy="119.6" r=".46"/>
<circle cx="195.6" cy="114.5" r=".46"/>
<circle cx="195.6" cy="124.7" r=".46"/>
<circle cx="195.6" cy="127.2" r=".46"/>
<circle cx="195.6" cy="129.8" r=".46"/>
<circle cx="227.3" cy="90.4" r=".46"/>
<circle cx="224.8" cy="90.4" r=".46"/>
<circle cx="234.9" cy="65" r=".46"/>
<circle cx="268" cy="94.2" r=".46"/>
<circle cx="195.6" cy="139.9" r=".46"/>
<circle cx="195.6" cy="142.5" r=".46"/>
<circle cx="195.6" cy="137.4" r=".46"/>
<circle cx="214.6" cy="87.9" r=".46"/>
<circle cx="217.2" cy="87.9" r=".46"/>
<circle cx="219.7" cy="87.9" r=".46"/>
<circle cx="20.3" cy="58.7" r=".46"/>
<circle cx="20.3" cy="52.3" r=".46"/>
<circle cx="26.7" cy="109.5" r=".46"/>
<circle cx="26.7" cy="106.9" r=".46"/>
<circle cx="50.8" cy="58.7" r=".46"/>
<circle cx="26.7" cy="119.6" r=".46"/>
<circle cx="26.7" cy="122.2" r=".46"/>
<circle cx="26.7" cy="117.1" r=".46"/>
<circle cx="26.7" cy="112" r=".46"/>
<circle cx="26.7" cy="114.5" r=".46"/>
<circle cx="40.6" cy="46" r=".46"/>
<circle cx="45.7" cy="52.3" r=".46"/>
</g>
<g font-size="3.5" fill="#0000c2">
<text x="19" y="22.3">Input: Push Buttons</text>
<text x="101.6" y="22.3">Output: 7-Segment Display</text>
<text x="20.3" y="84.6">Input: DIP Switches</text>
<text x="100.3" y="84.6">Output: LED</text>
<text x="171.4" y="84.6">Prototyping Pad Area</text>
<text x="100.3" y="151.9">Buzzer Output</text>
</g>
<g font-size="2.8" fill="#0000c2">
<text x="209.5" y="172.3">Copyright (c) 2022 Frank Migge</text>
<text x="209.5" y="175.5">Licensed under CERN-OHL-P v2</text>
<text x="209.5" y="178.8">https://github.com/fm4dd/gm-proto-e1.git</text>
</g>
<text font-size="2.8" fill="#840000" x="178" y="190.6">Title: GateMate E1 Proto Board SMD - Input Output Signals</text>
<g font-size="2.1" fill="#840000">
<text x="160.7" y="46.7">a</text>
<text x="245.8" y="46.7">a</text>
<text x="158.9" y="49.8">f</text>
<text x="159.4" y="51.6">g</text>
<text x="161.9" y="49.8">b</text>
<text x="244" y="49.8">f</text>
<text x="244.5" y="51.6">g</text>
<text x="247" y="49.8">b</text>
<text x="157.4" y="54.4">e</text>
<text x="158.4" y="55.9">d</text>
<text x="160.4" y="54.4">c</text>
<text x="161.5" y="59.4">dp</text>
<text x="242.5" y="54.4">e</text>
<text x="243.5" y="55.9">d</text>
<text x="245.5" y="54.4">c</text>
<text x="246.6" y="59.4">dp</text>
<text x="178" y="184">Sheet: /data-io/</text>
<text x="178" y="186.7">File: data-io.kicad_sch</text>
<text x="178" y="196.9">KiCad E.D.A. kicad (6.0.7)</text>
<text x="178" y="194.1">Size: A4</text>
<text x="200" y="194.1">Date: 2022-09-23</text>
<text x="263" y="194.1">Rev:</text>
<text x="263" y="196.9">Id: 2/2</text>
</g>
<g font-size="1.8" fill="#840000">
<text x="35" y="11.9">1</text>
<text x="85" y="11.9">2</text>
<text x="135" y="11.9">3</text>
<text x="185" y="11.9">4</text>
<text x="235" y="11.9">5</text>
<text x="285" y="11.9">6</text>
<text x="10.3" y="35.9">A</text>
<text x="285.3" y="35.9">A</text>
<text x="73.8" y="36.5">WC_VIO_2V5</text>
<text x="107.6" y="41.6">IO_WC_B2</text>
<text x="107.6" y="39.1">IO_WC_B1</text>
<text x="188.9" y="41.6">IO_WC_A7</text>
<text x="188.9" y="39.1">IO_WC_A8</text>
<text x="76.4" y="46.7">IO_SA_A0</text>
<text x="107.6" y="46.7">IO_WC_B4</text>
<text x="107.6" y="44.2">IO_WC_B3</text>
<text x="188.9" y="46.7">IO_WC_A5</text>
<text x="188.9" y="44.2">IO_WC_A6</text>
<text x="76.4" y="53">IO_SA_B0</text>
<text x="107.6" y="53">IO_WC_B5</text>
<text x="188.9" y="53">IO_WC_A4</text>
<text x="76.4" y="59.4">IO_SA_B1</text>
<text x="107.6" y="55.6">IO_WC_B6</text>
<text x="107.6" y="58.1">IO_WC_B7</text>
<text x="188.9" y="55.6">IO_WC_A3</text>
<text x="188.9" y="58.1">IO_WC_A2</text>
<text x="107.2" y="65.7">NA_VIO_2V5</text>
<text x="107.6" y="60.7">IO_WC_B8</text>
<text x="188.5" y="65.7">NA_VIO_2V5</text>
<text x="188.9" y="60.7">IO_WC_A1</text>
<text x="10.3" y="85.9">B</text>
<text x="285.3" y="85.9">B</text>
<text x="179.8" y="91.1">EB_VIO_IN</text>
<text x="68.7" y="96.2">IO_SA_A1</text>
<text x="68.7" y="101.3">IO_SA_A2</text>
<text x="104.2" y="101.3">IO_NA_A7</text>
<text x="104.2" y="96.2">IO_NA_A8</text>
<text x="251.6" y="100">IO_EB_A7</text>
<text x="251.6" y="97.5">IO_EB_A8</text>
<text x="68.7" y="106.4">IO_SA_A3</text>
<text x="104.2" y="106.4">IO_NA_A6</text>
<text x="251.6" y="102.6">IO_EB_A6</text>
<text x="251.6" y="107.7">IO_EB_A4</text>
<text x="251.6" y="105.1">IO_EB_A5</text>
<text x="68.7" y="111.5">IO_SA_A4</text>
<text x="104.2" y="111.5">IO_NA_A5</text>
<text x="251.6" y="112.7">IO_EB_A2</text>
<text x="251.6" y="110.2">IO_EB_A3</text>
<text x="68.7" y="116.5">IO_SA_A5</text>
<text x="104.2" y="116.5">IO_NA_A4</text>
<text x="251.6" y="117.8">IO_EB_A0</text>
<text x="251.6" y="115.3">IO_EB_A1</text>
<text x="68.7" y="121.6">IO_SA_A6</text>
<text x="104.2" y="121.6">IO_NA_A3</text>
<text x="181.9" y="125.4">VIO_2V5</text>
<text x="251.6" y="122.9">IO_EA_A7</text>
<text x="251.6" y="120.4">IO_EA_A8</text>
<text x="251.6" y="125.4">IO_EA_A6</text>
<text x="68.7" y="131.8">IO_SA_A8</text>
<text x="68.7" y="126.7">IO_SA_A7</text>
<text x="104.2" y="131.8">IO_NA_A1</text>
<text x="104.2" y="126.7">IO_NA_A2</text>
<text x="251.6" y="128">IO_EA_A5</text>
<text x="251.6" y="130.5">IO_EA_A4</text>
<text x="10.3" y="135.9">C</text>
<text x="251.6" y="133.1">IO_EA_A3</text>
<text x="251.6" y="135.6">IO_EA_A2</text>
<text x="285.3" y="135.9">C</text>
<text x="251.6" y="138.1">IO_EA_A1</text>
<text x="251.6" y="140.7">IO_EA_A0</text>
<text x="251.6" y="143.2">IO_SB_B4</text>
<text x="202.7" y="157.5" transform="rotate(-90 202.7 157.5)">IO_SB_B3</text>
<text x="205.2" y="157.5" transform="rotate(-90 205.2 157.5)">IO_SB_B2</text>
<text x="207.7" y="157.5" transform="rotate(-90 207.7 157.5)">IO_SB_B1</text>
<text x="210.3" y="157.5" transform="rotate(-90 210.3 157.5)">IO_SB_B0</text>
<text x="212.8" y="157.5" transform="rotate(-90 212.8 157.5)">IO_SB_A0</text>
<text x="215.4" y="157.5" transform="rotate(-90 215.4 157.5)">IO_SB_A1</text>
<text x="217.9" y="157.5" transform="rotate(-90 217.9 157.5)">IO_SB_A2</text>
<text x="220.4" y="157.5" transform="rotate(-90 220.4 157.5)">IO_SB_A3</text>
<text x="223" y="157.5" transform="rotate(-90 223 157.5)">IO_SB_A4</text>
<text x="225.5" y="157.5" transform="rotate(-90 225.5 157.5)">IO_SB_A5</text>
<text x="228.1" y="157.5" transform="rotate(-90 228.1 157.5)">IO_SB_A6</text>
<text x="230.6" y="157.5" transform="rotate(-90 230.6 157.5)">IO_SB_A7</text>
<text x="233.1" y="157.5" transform="rotate(-90 233.1 157.5)">IO_SB_A8</text>
<text x="235.7" y="157.5" transform="rotate(-90 235.7 157.5)">IO_SB_B8</text>
<text x="238.2" y="157.5" transform="rotate(-90 238.2 157.5)">IO_SB_B7</text>
<text x="240.8" y="157.5" transform="rotate(-90 240.8 157.5)">IO_SB_B6</text>
<text x="243.3" y="157.5" transform="rotate(-90 243.3 157.5)">IO_SB_B5</text>
<text x="117.8" y="169.9">IO_WC_A0</text>
<text x="10.3" y="185.9">D</text>
<text x="285.3" y="185.9">D</text>
<text x="35" y="199.9">1</text>
<text x="85" y="199.9">2</text>
<text x="135" y="199.9">3</text>
<text x="185" y="199.9">4</text>
<text x="235" y="199.9">5</text>
<text x="285" y="199.9">6</text>
</g>
<g font-size="1.8" fill="#0000c2">
<text x="19" y="25.3">3x push buttons with pull-up. Negative logic: press = 0.</text>
<text x="101.6" y="25.3">2x Digits, common anode, no mulitplexing. Broadcom HDSP-7501 0.3&quot; module</text>
<text x="20.3" y="87.5">8x DIP switches set GND, switch &quot;off&quot; uses internal pull-ups for '1' state.</text>
<text x="100.3" y="87.5">8x 0402 LED for digital output signals.</text>
</g>
<g font-size="1.8" fill="#006464">
<text x="54.3" y="30.1">R13</text>
<text x="54.3" y="35.2">R14</text>
<text x="63.9" y="30.1">200K</text>
<text x="63.9" y="35.2">200K</text>
<text x="54.3" y="40.3">R15</text>
<text x="63.9" y="40.3">200K</text>
<text x="124" y="36">RA1</text>
<text x="206.5" y="36">RA3</text>
<text x="21.3" y="44.1">SW_Push</text>
<text x="32.6" y="44.1">PB0</text>
<text x="54.3" y="45.3">R16</text>
<text x="63.8" y="45.3">33</text>
<text x="154.2" y="47.9">CA</text>
<text x="161.5" y="42.8">HEX0</text>
<text x="164.6" y="47.9">A</text>
<text x="239.3" y="47.9">CA</text>
<text x="246.6" y="42.8">HEX1</text>
<text x="249.7" y="47.9">A</text>
<text x="21.3" y="50.4">SW_Push</text>
<text x="32.6" y="50.4">PB1</text>
<text x="54.3" y="51.7">R17</text>
<text x="63.8" y="51.7">33</text>
<text x="124" y="50.4">RA2</text>
<text x="154.2" y="50.4">F</text>
<text x="154.2" y="53">G</text>
<text x="164.6" y="53">C</text>
<text x="164.6" y="50.4">B</text>
<text x="206.5" y="50">RA4</text>
<text x="239.3" y="50.4">F</text>
<text x="239.3" y="53">G</text>
<text x="249.7" y="53">C</text>
<text x="249.7" y="50.4">B</text>
<text x="21.3" y="56.8">SW_Push</text>
<text x="32.6" y="56.8">PB2</text>
<text x="54.3" y="58">R18</text>
<text x="63.8" y="58">33</text>
<text x="154.2" y="55.5">E</text>
<text x="154.2" y="58">D</text>
<text x="163.3" y="58">CA</text>
<text x="163.4" y="55.5">DP</text>
<text x="239.3" y="55.5">E</text>
<text x="239.3" y="58">D</text>
<text x="248.4" y="58">CA</text>
<text x="248.5" y="55.5">DP</text>
<text x="37" y="63.1">C3</text>
<text x="42.1" y="63.1">C4</text>
<text x="47.2" y="63.1">C5</text>
<text x="152.3" y="63.1">7SEG_HDSP_7501</text>
<text x="237.3" y="63.1">7SEG_HDSP_7501</text>
<text x="37.1" y="68.2">1u</text>
<text x="42.1" y="68.2">1u</text>
<text x="47.2" y="68.2">1u</text>
<text x="18.4" y="74.5">GND</text>
<text x="38.7" y="74.5">GND GND GND</text>
<text x="265.9" y="82.2">+3V3</text>
<text x="53" y="94.9">R20</text>
<text x="60.6" y="94.9">10K</text>
<text x="122.1" y="94.9">R1</text>
<text x="137.4" y="94.9">LED0</text>
<text x="145.9" y="94.9">SMD0402</text>
<text x="31.5" y="101.3">SW_DIP_x08</text>
<text x="34.9" y="98.8">SW1</text>
<text x="53" y="99.9">R21</text>
<text x="61.9" y="99.9">10K</text>
<text x="122.1" y="99.9">R2</text>
<text x="125.5" y="96.1">180</text>
<text x="125.5" y="101.2">180</text>
<text x="137.4" y="99.9">LED1</text>
<text x="145.9" y="99.9">SMD0402</text>
<text x="53" y="105">R22</text>
<text x="61.9" y="105">10K</text>
<text x="122.1" y="105">R3</text>
<text x="125.5" y="106.3">180</text>
<text x="137.4" y="105">LED2</text>
<text x="145.9" y="105">SMD0402</text>
<text x="266" y="102.5">GND</text>
<text x="53" y="110.1">R23</text>
<text x="61.9" y="110.1">10K</text>
<text x="122.1" y="110.1">R4</text>
<text x="125.5" y="111.4">180</text>
<text x="137.4" y="110.1">LED3</text>
<text x="145.9" y="110.1">SMD0402</text>
<text x="53" y="115.2">R24</text>
<text x="61.9" y="115.2">10K</text>
<text x="122.1" y="115.2">R5</text>
<text x="125.5" y="116.5">180</text>
<text x="137.4" y="115.2">LED4</text>
<text x="145.9" y="115.2">SMD0402</text>
<text x="214.3" y="119">Proto_Pads_19x20</text>
<text x="53" y="120.3">R25</text>
<text x="53" y="125.3">R26</text>
<text x="61.9" y="120.3">10K</text>
<text x="61.9" y="125.3">10K</text>
<text x="122.1" y="125.3">R7</text>
<text x="122.1" y="120.3">R6</text>
<text x="125.5" y="121.5">180</text>
<text x="137.4" y="125.3">LED6</text>
<text x="137.4" y="120.3">LED5</text>
<text x="145.9" y="125.3">SMD0402</text>
<text x="145.9" y="120.3">SMD0402</text>
<text x="29.3" y="131.7">GND</text>
<text x="53" y="130.4">R27</text>
<text x="61.9" y="130.4">10K</text>
<text x="122.1" y="130.4">R8</text>
<text x="125.5" y="126.6">180</text>
<text x="125.5" y="131.7">180</text>
<text x="137.4" y="130.4">LED7</text>
<text x="145.9" y="130.4">SMD0402</text>
<text x="153" y="139.3">GND</text>
<text x="193.6" y="150.7">GND</text>
<text x="141.2" y="171.1">BZ1</text>
<text x="141.3" y="173.6">Buzzer</text>
<text x="126.3" y="183.8">GND</text>
</g>
<g font-size="1.8" fill="#a90000">
<text x="120.8" y="39.9">1</text>
<text x="129.7" y="39.9">8</text>
<text x="203.3" y="39.9">1</text>
<text x="212.2" y="39.9">8</text>
<text x="120.8" y="42.4">2</text>
<text x="120.8" y="45">3</text>
<text x="120.8" y="47.5">4</text>
<text x="129.7" y="47.5">5</text>
<text x="129.7" y="45">6</text>
<text x="129.7" y="42.4">7</text>
<text x="151.9" y="47">1</text>
<text x="166.7" y="47">10</text>
<text x="203.3" y="42.4">2</text>
<text x="203.3" y="45">3</text>
<text x="203.3" y="47.5">4</text>
<text x="212.2" y="47.5">5</text>
<text x="212.2" y="45">6</text>
<text x="212.2" y="42.4">7</text>
<text x="237" y="47">1</text>
<text x="251.7" y="47">10</text>
<text x="120.8" y="53.8">1</text>
<text x="129.7" y="53.8">8</text>
<text x="151.9" y="49.5">2</text>
<text x="151.9" y="52.1">3</text>
<text x="167.1" y="52.1">8</text>
<text x="167.1" y="49.5">9</text>
<text x="203.3" y="53.8">1</text>
<text x="212.2" y="53.8">8</text>
<text x="237" y="49.5">2</text>
<text x="237" y="52.1">3</text>
<text x="252.2" y="52.1">8</text>
<text x="252.2" y="49.5">9</text>
<text x="120.8" y="56.4">2</text>
<text x="120.8" y="58.9">3</text>
<text x="129.7" y="58.9">6</text>
<text x="129.7" y="56.4">7</text>
<text x="151.9" y="54.6">4</text>
<text x="151.9" y="57.1">5</text>
<text x="167.1" y="57.1">6</text>
<text x="167.1" y="54.6">7</text>
<text x="203.3" y="56.4">2</text>
<text x="203.3" y="58.9">3</text>
<text x="212.2" y="58.9">6</text>
<text x="212.2" y="56.4">7</text>
<text x="237" y="54.6">4</text>
<text x="237" y="57.1">5</text>
<text x="252.2" y="57.1">6</text>
<text x="252.2" y="54.6">7</text>
<text x="120.8" y="61.5">4</text>
<text x="129.7" y="61.5">5</text>
<text x="203.3" y="61.5">4</text>
<text x="212.2" y="61.5">5</text>
<text x="31.3" y="105.9">1</text>
<text x="40.9" y="105.9">16</text>
<text x="31.3" y="108.5">2</text>
<text x="31.3" y="111">3</text>
<text x="31.3" y="113.5">4</text>
<text x="40.9" y="113.5">13</text>
<text x="40.9" y="111">14</text>
<text x="40.9" y="108.5">15</text>
<text x="31.3" y="116.1">5</text>
<text x="31.3" y="118.6">6</text>
<text x="40.9" y="118.6">11</text>
<text x="40.9" y="116.1">12</text>
<text x="31.3" y="121.2">7</text>
<text x="31.3" y="123.7">8</text>
<text x="40.9" y="121.2">10</text>
<text x="41.4" y="123.7">9</text>
<text x="135.4" y="168.9">1</text>
<text x="135.4" y="174">2</text>
</g>
<g font-size="1.8" fill="#0f0f0f">
<text x="130.8" y="38">DP0</text>
<text x="132.1" y="40.5">A0</text>
<text x="214.6" y="38">DP1</text>
<text x="215.9" y="40.5">A1</text>
<text x="132.1" y="45.6">C0</text>
<text x="132.1" y="43.1">B0</text>
<text x="215.9" y="43.1">B1</text>
<text x="215.9" y="45.6">C1</text>
<text x="132.1" y="52">D0</text>
<text x="215.9" y="52">D1</text>
<text x="132.1" y="57">F0</text>
<text x="132.1" y="59.6">G0</text>
<text x="132.1" y="54.5">E0</text>
<text x="215.9" y="59.6">G1</text>
<text x="215.9" y="57">F1</text>
<text x="215.9" y="54.5">E1</text>
</g>
</svg>
